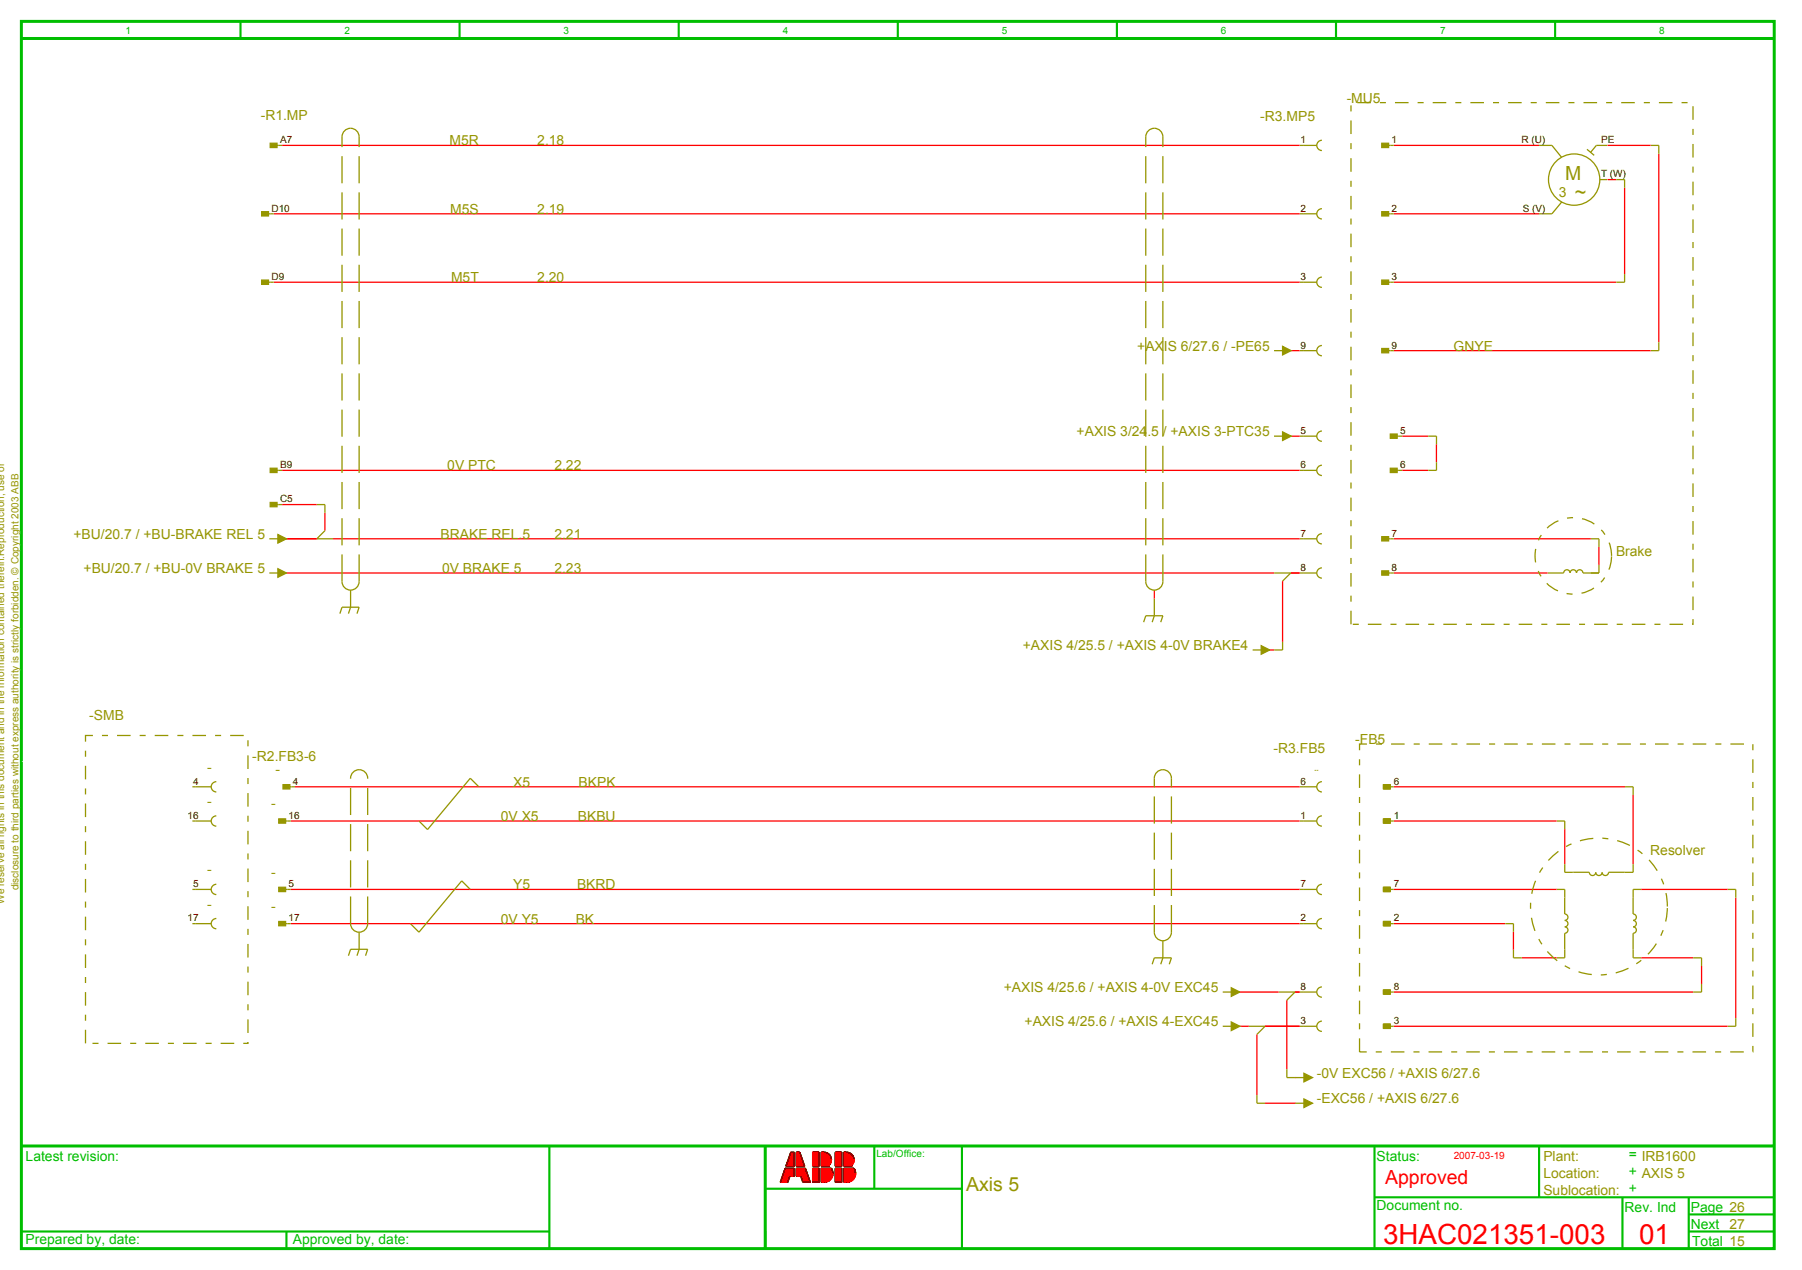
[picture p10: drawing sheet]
<svg xmlns="http://www.w3.org/2000/svg" width="421mm" height="297mm" viewBox="0 0 421 297" stroke-linecap="round" stroke-linejoin="round" font-family="sans-serif">
<path d="M5 5h410v287h-410zM5 9h410M5 268h410M179 268v24" fill="none" stroke="#00be00" stroke-width=".7" stroke-linecap="butt"/>
<g fill="none" stroke="#00be00" stroke-width=".5">
<path d="M56.2 5v4M107.5 5v4M158.7 5v4M210 5v4M261.2 5v4M312.5 5v4M363.7 5v4M128.5 268v24M179 278h46M204.5 268v10M225 268v24M321.5 268v24"/>
<path d="M360 268v12M365 268h50M5 288h123.5M67 288v4M179 288v4M321.5 280h93.5M379.5 280v12M395 288h20M395 280v12M395 284h20"/>
</g>
<g fill="none" stroke="#f00" stroke-width=".3">
<path d="M66 34h238M326 34h34M376 34h10.1M388 35.9v44.2M64 50h240M326 50h34M376 42h2.1M380 43.9v20.2M64 66h240M326 66h52.1M301.9 82h2.1M326 82h60.1"/>
<path d="M66 110h238M66 118h8.1M76 119.9v4.2M301.9 102h2.1M328 110h6.1M328 102h6.1M336 103.9v4.2M66.9 134h231.2M66.9 126h7.2M77.9 126h226.1M270 138v2M300 135.9v14.2"/>
<path d="M301.9 134h2.1M326 134h36M326 126h46.1M374 127.9v4.2M296.9 152h1.2M68 192h236M69 184h235M326 192h38.1M326 184h54.1M366 193.9v8.2M382 185.9v16.2M68 216h236"/>
<path d="M68 208h236M326 216h26.1M326 208h38.1M354 217.9v4.2M366 209.9v.1M367.9 204h.1M380 204h.1M382 209.9v.1M383.9 208h20.2M406 209.9v28.2M289.9 232h9.2M301 233.9v16.2"/>
<path d="M302.9 232h1.1M326 232h70.1M355.9 224h8.2M366 222v.1M382 222v.1M383.9 224h12.2M398 225.9v4.2M289.9 240h2.2M294 241.9v14.2M295.9 240h8.1M295.9 258h7.2M302.9 252h.2"/>
<path d="M326 240h78.1M183.6 273.2h.1M183.7 273.2l-.1 .1M183.8 273.2l-.2 .2M183.9 273.2l-.4 .4M184 273.2l-.5 .5M184.1 273.2l-.7 .7M184.1 273.2l-.7 .8M184.2 273.2l-.9 .9M184.3 276.5h-.1M184.3 273.2l-1 1M184.3 276.3l-.1 .2"/>
<path d="M184.4 276.2l-.3 .3M184.4 273.2l-1.2 1.2M184.4 276l-.5 .5M184.5 275.9l-.6 .6M184.5 273.2l-1.3 1.3M184.5 275.8l-.7 .7M184.5 275.7l-.8 .8M184.6 273.2l-1.5 1.4M184.6 275.6l-.9 .9M184.6 275.5l-1 1M184.6 273.2l-1.5 1.5M184.7 275.3l-1.2 1.2"/>
<path d="M184.7 273.2l-1.6 1.6M184.7 275.2l-1.3 1.3M184.8 273.2l-1.8 1.7M184.9 273.2l-1.9 2M185 273.2l-2.1 2.1M185 269.4l-.1 .1M185.1 273.2l-2.2 2.2M185.1 269.4l-.2 .2M185.1 273.2l-2.3 2.3M185.2 269.4l-.3 .3M185.2 273.2l-2.4 2.4M185.3 273.2l-2.5 2.5"/>
<path d="M185.3 269.4l-.5 .5M185.4 269.4l-.7 .6M185.4 273.2l-2.7 2.7M185.4 269.4l-.7 .8M185.5 273.2l-2.8 2.8M185.5 269.4l-.8 .9M185.6 273.2l-3 2.9M185.6 269.4l-1 1M185.6 273.2l-3 3M185.7 269.4l-1.1 1.1M185.7 273.2l-3.2 3.2M185.8 273.2l-3.3 3.3 3.3-3.3"/>
<path d="M185.8 273.4l-3.1 3.1M185.8 273.5l-3.1 3M185.8 272.7h-.1M185.8 273.5l-3 3M185.8 272.5l-.2 .2M185.8 272.5l-.3 .2M185.8 273.6l-2.9 2.9M185.8 272.4l-.3 .3M185.8 273.7l-2.8 2.8M185.8 272.3l-.5 .4M185.8 272.2l-.5 .5M185.8 272.1l-.6 .6"/>
<path d="M185.8 272l-.7 .7M185.8 272l-.8 .7M185.8 273.9l-2.6 2.6M185.8 271.9l-.8 .8M185.8 271.8l-1 .9M185.8 271.7l-1 1M185.8 274l-2.5 2.5M185.8 271.6l-1.1 1.1M185.8 271.5l-1.2 1.2M185.8 274.1l-1 1M185.8 271.5l-1.3 1.2M185.8 274.2l-.9 .9"/>
<path d="M185.8 271.4l-1.3 1.3M185.8 271.3l-1.5 1.4M185.8 271.2l-1.5 1.5M185.8 274.4l-.7 .7M185.8 274.4l-.6 .7M185.8 274.5l-.6 .6M185.8 270.7l-2 2M185.8 270.8l-2 1.9M185.8 270.6l-1.9 1.9M185.8 274.6l-.5 .5M185.8 270.6l-1.9 1.8M185.8 274.7l-.4 .4"/>
<path d="M185.8 270.5l-1.9 1.8M185.8 270.9l-1.8 1.8M185.8 270.4l-1.8 1.8M185.8 270.3l-1.8 1.8M185.8 271l-1.7 1.7M185.8 270.2l-1.7 1.7M185.8 270.1l-1.7 1.7M185.8 270.1l-1.6 1.6M185.8 271.1l-1.6 1.6M185.8 270l-1.6 1.6M185.8 269.9l-1.5 1.6M185.8 269.8l-1.5 1.5"/>
<path d="M185.8 269.7l-1.4 1.4M185.8 269.6l-1.4 1.4M185.8 269.6l-1.4 1.3M185.8 269.5l-1.3 1.3M185.8 269.4l-1.3 1.3M185.8 274.8l-.3 .3M185.8 274.9l-.2 .2M185.8 272.6l-.1 .1M185.8 275l-.1 .1M185.8 275.1h.1M186.3 272.6l1.4-1.4-1.4 1.4M186.3 271.2l1.1-1-1.1 1.2"/>
<path d="M186.3 270.5l.9-.9-.9 1M186.3 269.4h.1M186.3 273.2v.1M186.4 269.4l-.1 .1M186.4 273.2l-.1 .1M186.4 269.4l-.1 .2M186.5 273.2l-.2 .2M186.5 275.1l1.9-1.9-1.8 1.9M186.5 269.4l-.2 .3M186.5 273.2l-.2 .3M186.6 269.4l-.3 .3M186.6 273.2l-.3 .3"/>
<path d="M186.7 273.2l-.4 .4M186.7 269.4l-.4 .5M186.8 273.2l-.5 .5M186.8 269.4l-.5 .5M186.9 269.4l-.6 .6M186.9 273.2l-.6 .6M186.9 269.4l-.6 .7M187 273.2l-.7 .7M187 269.4l-.7 .7M187 273.2l-.7 .8M187.1 269.4l-.8 .8M187.1 269.5l-.8 .9"/>
<path d="M187.1 273.2l-.8 .8M187.1 275.1l1.5-1.5-1.4 1.5M187.1 269.6l-.8 .8M187.2 273.2l-.9 .9M187.2 269.7l-.9 .9M187.2 269.8l-.9 .9M187.2 269.8l-.9 1.1M187.3 269.9l-1 1M187.3 270l-1 1M187.3 270l-1 1.1M187.3 273.2l-1 1M187.3 270.1l-1 1"/>
<path d="M187.4 273.2l-1.1 1.1M187.4 270.3l-1.1 1.1M187.4 270.3l-1.1 1.2M187.4 270.4l-1.1 1.2M187.4 272.7l.6-.6-.5 .6M187.5 270.4l-1.2 1.2M187.5 273.2l-1.2 1.2M187.5 270.5l-1.2 1.2M187.5 270.6l-1.2 1.2M187.5 270.7l-1.2 1.2M187.5 273.2l-1.2 1.3M187.5 270.7l-1.2 1.3"/>
<path d="M187.6 270.8l-1.3 1.3M187.6 270.9l-1.3 1.3M187.6 273.2l-1.3 1.3M187.6 275.9l1.3-1.3-1.3 1.4M187.6 270.9l-1.3 1.4M187.7 271l-1.4 1.4M187.7 271.1l-1.4 1.4M187.7 273.2l-1.4 1.4M187.7 271.2l-1.4 1.5M187.7 271.3l-1.4 1.4M187.8 271.4l-1.3 1.3M187.8 276.5l1.3-1.3-1.3 1.3"/>
<path d="M187.8 273.2l-1.5 1.5M187.8 271.5l-1.2 1.2M187.8 271.5l-1.1 1.2M187.9 271.6l-1.2 1.1M187.9 271.7l-1.1 1M187.9 273.2l-1.6 1.6M187.9 271.8l-.9 .9M187.9 271.9l-.8 .8M188 273.2l-1.7 1.7M188 271.9l-.8 .8M188 272l-.8 .7M188 272l-.7 .7"/>
<path d="M188 273.2l-1.7 1.8M188.1 272.2l-.5 .5M188.1 272.3l-.4 .4M188.1 273.2l-1.8 1.8M188.2 272.4l-.3 .3M188.2 272.7h.1M188.2 272.5l-.3 .2M188.2 273.2l-1.9 1.9M188.2 272.5l-.2 .2M188.2 272.6l-.1 .1M188.3 273.2l-1.9 1.9M188.4 273.3l-1.8 1.8"/>
<path d="M188.5 273.3l-1.8 1.8M188.5 273.4l-1.7 1.7M188.5 273.5l-1.5 1.6M188.6 273.6l-1.5 1.5M188.6 273.7l-1.3 1.4M188.6 273.8l-1.3 1.4 1.4-1.3M188.7 274l-1.3 1.3M188.7 274.1l-1.3 1.3M188.8 274.2l-1.3 1.3M188.8 274.3l-1.3 1.3M188.8 274.4l-1.3 1.3 1.3-1.3M188.9 274.5l-1.3 1.3"/>
<path d="M188.9 274.5l-1.3 1.4M189 274.7l-1.4 1.4M189 274.8l-1.3 1.3M189 274.8l-1.3 1.4M189 274.9l-1.3 1.4M189.1 275l-1.4 1.3M189.1 275.1l-1.3 1.3M189.1 276.5l.4-.3-.3 .3M189.1 275.3l-1.2 1.2M189.2 275.4l-1.2 1.1M189.2 275.4l-1.1 1.1M189.2 275.5l-1 1"/>
<path d="M189.2 275.5l-.9 1M189.3 275.6l-1 .9M189.3 275.7l-.8 .8M189.3 275.8l-.7 .7M189.3 275.8l-.6 .7M189.4 275.9l-.6 .6M189.4 276.1l-.4 .4M189.5 276.3l-.3 .2M189.5 276.3l-.2 .2M189.5 276.4v.1M189.6 276.5h-.1M190.1 273.2h.1"/>
<path d="M190.2 269.4l-.1 .1M190.2 273.2l-.1 .1M190.3 269.4l-.2 .2M190.3 273.2l-.2 .2M190.4 273.2l-.3 .3M190.4 269.4l-.3 .3M190.5 269.4l-.4 .4M190.5 273.2l-.4 .4M190.6 273.2l-.5 .5M190.7 269.4l-.6 .6M190.7 269.4l-.6 .7M190.8 273.2l-.7 .7"/>
<path d="M190.8 269.4l-.7 .7M190.9 273.2l-.8 .7M190.9 269.4l-.8 .8M190.9 273.2l-.8 .8M191 269.4l-.9 .9M191 273.2l-.9 .9M191.1 273.2l-1 1M191.2 269.4l-1.1 1.1M191.2 269.4l-1.1 1.2M191.3 273.2l-1.2 1.2M191.3 269.4l-1.2 1.2M191.4 273.2l-1.3 1.2"/>
<path d="M191.4 269.4l-1.3 1.3M191.4 273.2l-1.3 1.3M191.5 269.4l-1.4 1.4M191.5 273.2l-1.4 1.4M191.6 273.2l-1.5 1.5M191.6 269.4l-1.5 1.5M191.6 269.4l-1.5 1.6M191.6 269.5l-1.5 1.5M191.6 269.6l-1.5 1.5M191.6 269.7l-1.5 1.5M191.6 269.7l-1.5 1.6M191.6 269.8l-1.5 1.6"/>
<path d="M191.6 269.9l-1.5 1.6M191.6 270l-1.5 1.5M191.6 270.1l-1.5 1.5M191.6 270.2l-1.5 1.5M191.6 270.2l-1.5 1.6M191.6 270.3l-1.5 1.6M191.6 270.4l-1.5 1.6M191.6 270.5l-1.5 1.5M191.6 270.6l-1.5 1.5M191.6 270.6l-1.5 1.6M191.6 270.7l-1.5 1.6M191.6 270.8l-1.5 1.6"/>
<path d="M191.6 270.9l-1.5 1.6M191.6 271l-1.5 1.5M191.6 271.1l-1.5 1.5M191.6 271.1l-1.5 1.6M191.6 271.2l-1.5 1.5M191.6 271.3l-1.4 1.4M191.6 271.4l-1.3 1.3M191.6 271.5l-1.2 1.2M191.6 271.6l-1.1 1.1M191.6 271.6l-1 1.1M191.6 271.7l-1 1M191.6 271.8l-.9 .9"/>
<path d="M191.6 271.9l-.8 .8M191.6 272l-.7 .7M191.6 272.1l-.6 .6M191.6 272.1l-.5 .6M191.6 272.2l-.5 .5M191.6 272.3l-.4 .4M191.6 272.4l-.3 .3M191.6 272.5l-.2 .2M191.6 272.6l-.1 .1M191.6 272.7h.1M191.6 273.3l-1.5 1.6M191.6 273.4l-1.5 1.5"/>
<path d="M191.6 273.5l-1.5 1.5M191.6 273.5l-1.5 1.6M191.6 273.6l-1.5 1.6M191.6 273.7l-1.5 1.6M191.6 273.8l-1.5 1.6M191.6 273.9l-1.5 1.5M191.6 274l-1.5 1.5M191.6 274l-1.5 1.6M191.6 274.2l-1.5 1.6M191.6 274.4l-1.5 1.5M191.6 274.1l-1.5 1.5M191.6 274.3l-1.5 1.6"/>
<path d="M191.6 274.5l-1.5 1.5M191.6 274.5l-1.5 1.6M191.6 274.6l-1.5 1.5M191.6 274.7l-1.5 1.6M191.6 274.8l-1.5 1.6M191.6 274.9l-1.5 1.5M191.6 275l-1.5 1.5M191.6 275l-1.4 1.5M191.6 275.1l-1.4 1.4M191.6 275.2l-1.3 1.3M191.6 275.3l-1.1 1.2M191.6 275.4l-1.1 1.1"/>
<path d="M191.6 275.5l-1 1M191.6 275.5l-.9 1M191.6 275.6l-.9 .9M191.6 275.7l-.8 .8M191.6 275.8l-.7 .7M191.6 275.9l-.6 .6M191.6 276l-.5 .5M191.6 276l-.4 .5M191.6 276.1l-.4 .4M191.6 276.2l-.3 .3M191.6 276.2l-.2 .3M191.6 276.3l-.2 .2"/>
<path d="M191.6 276.4l-.1 .1M191.6 276.4v.1M192.1 270.5l1.1-1-1.1 1.1M192.1 271.1l1.5-1.5-1.5 1.6M192.1 271.4l1.7-1.7-1.7 1.7M192.1 272.2l2.1-2.1-2.1 2.3M192.1 272.5l2.2-2.2-2.2 2.3M192.1 273.2h.1M192.2 269.4l-.1 .1M192.3 273.2l-.2 .2M192.3 269.4l-.2 .2M192.4 269.4l-.3 .3"/>
<path d="M192.4 273.2l-.3 .3M192.5 273.2l-.4 .4M192.6 273.2l-.5 .4M192.6 269.4l-.5 .5M192.7 269.4l-.6 .6M192.7 273.2l-.6 .6M192.8 273.2l-.7 .6M192.8 269.4l-.7 .7M192.8 273.2l-.7 .7M192.9 269.4l-.8 .8M192.9 273.2l-.8 .8M193 273.2l-.9 .9"/>
<path d="M193.1 269.4l-1 1M193.1 269.5l-1 1M193.2 273.2l-1.1 1.1M193.3 273.2l-1.2 1.1M193.3 269.5l-1.2 1.2M193.3 273.2l-1.2 1.2M193.4 273.2l-1.3 1.3M193.4 269.5l-1.3 1.4M193.5 273.2l-1.4 1.4M193.5 269.6l-1.4 1.3M193.5 269.6l-1.4 1.4M193.7 269.7l-1.6 1.5"/>
<path d="M193.7 273.2l-1.6 1.6M193.8 273.2l-1.7 1.6M193.8 273.2l-1.7 1.7M193.8 269.8l-1.7 1.7M193.9 269.8l-1.8 1.8M193.9 272.6l-.2 .1M193.9 273.2l-1.8 1.8M193.9 269.8l-1.8 1.9M193.9 272.6l-.1 .1M194 269.9l-1.9 1.8M194 273.2l-1.9 1.8M194 272.6l-.1 .1"/>
<path d="M194 269.9l-1.9 2M194 272.7h.1M194 273.2l-1.9 1.9M194.1 272.7h-.1M194.1 270l-2 1.9M194.1 272.7h.1M194.1 270l-2 2M194.1 270.1l-2 2M194.2 270.1l-2.1 2M194.2 273.2l-2.1 2.1M194.3 273.2l-2.2 2.1M194.3 270.3l-2.2 2.1"/>
<path d="M194.3 273.2l-2.2 2.2M194.4 270.4l-2.3 2.2M194.4 272l-.8 .7M194.4 270.5l-2.3 2.2M194.4 275.7l-.3 .3M194.4 273.2l-2.3 2.3M194.4 270.5l-2.2 2.2M194.4 271.8l-.9 .9M194.4 270.6l-2.1 2.1M194.5 271.7l-1 1M194.5 270.7l-2.1 2M194.5 273.2l-2.4 2.3"/>
<path d="M194.5 270.7l-2 2M194.5 271.6l-1.1 1.1M194.5 270.8l-2 1.9M194.5 270.8l-1.9 1.9M194.5 271.5l-1.2 1.2M194.5 270.9l-1.8 1.8M194.5 271.4l-1.3 1.3M194.5 271l-1.7 1.7M194.5 271.1l-1.6 1.6M194.5 271.3l-1.4 1.4M194.5 273.2l-2.4 2.4M194.5 271.1l-1.5 1.6"/>
<path d="M194.5 271.2l-1.5 1.5M194.6 273.2l-2.5 2.6M194.6 275.5l-.7 .7M194.6 273.3l-2.5 2.5M194.6 273.4l-2.5 2.5M194.7 273.4l-2.6 2.6M194.7 275.3l-1 1M194.7 273.5l-2.6 2.5M194.7 273.5l-2.6 2.6M194.7 275.2l-1.1 1.1M194.7 273.6l-2.6 2.7M194.8 273.7l-2.7 2.6"/>
<path d="M194.8 273.7l-2.7 2.7M194.8 275l-1.4 1.4M194.8 273.8l-2.7 2.7M194.8 274.9l-1.5 1.5M194.8 273.9l-2.6 2.6M194.8 273.9l-2.5 2.6M194.8 274.8l-1.6 1.7M194.9 274.7l-1.8 1.8M194.9 274.1l-2.5 2.4M194.9 274.1l-2.4 2.4M194.9 274.6l-1.9 1.9M194.9 274.2l-2.3 2.3"/>
<path d="M194.9 274.5l-2 2M194.9 274.3l-2.3 2.2M194.9 274.3l-2.2 2.2M194.9 274.4l-2.1 2.1M195.5 273.2h-.1M195.5 269.4l-.1 .1M195.5 273.2l-.1 .1M195.6 269.4l-.2 .2M195.7 273.2l-.3 .2M195.7 269.4l-.3 .3M195.7 273.2l-.3 .3M195.8 269.4l-.4 .4"/>
<path d="M195.8 273.2l-.4 .4M195.9 273.2l-.5 .5M195.9 269.4l-.5 .5M196 273.2l-.6 .6M196.1 269.4l-.7 .6M196.1 269.4l-.7 .7M196.2 273.2l-.8 .7M196.2 269.4l-.8 .8M196.2 273.2l-.8 .8M196.3 269.4l-.9 .9M196.3 273.2l-.9 .9M196.4 273.2l-1 .9"/>
<path d="M196.4 269.4l-1 1M196.4 273.2l-1 1M196.5 273.2l-1.1 1.1M196.5 269.4l-1.1 1.1M196.6 269.4l-1.2 1.2M196.7 273.2l-1.3 1.2M196.7 269.4l-1.3 1.3M196.7 273.2l-1.3 1.3M196.8 269.4l-1.4 1.4M196.8 273.2l-1.4 1.4M196.9 273.2l-1.5 1.4M196.9 273.2l-1.5 1.5"/>
<path d="M197 269.4l-1.6 1.6M197 269.5l-1.6 1.5M197 269.6l-1.6 1.5M197 269.6l-1.6 1.6M197 269.7l-1.6 1.5M197 269.8l-1.6 1.5M197 269.9l-1.6 1.6M197 270l-1.6 1.5M197 270.1l-1.6 1.5M197 270.1l-1.6 1.6M197 270.2l-1.6 1.5M197 270.3l-1.6 1.5"/>
<path d="M197 270.4l-1.6 1.6M197 270.5l-1.6 1.5M197 270.6l-1.6 1.5M197 270.6l-1.6 1.6M197 270.7l-1.6 1.5M197 270.8l-1.6 1.5M197 270.8l-1.6 1.7M197 271l-1.6 1.5M197 271.1l-1.6 1.5M197 271.1l-1.6 1.6M197 271.2l-1.6 1.5M197 271.3l-1.5 1.4"/>
<path d="M197 271.3l-1.4 1.4M197 271.5l-1.3 1.2M197 271.6l-1.2 1.1M197 271.6l-1.1 1.1M197 271.7l-1.1 1M197 271.8l-1 .9M197 271.8l-.9 .9M197 272l-.8 .7M197 272l-.7 .7M197 272.1l-.6 .6M197 272.2l-.6 .5M197 272.3l-.5 .4"/>
<path d="M197 272.3l-.4 .4M197 272.5l-.3 .2M197 272.7h-.1M197 273.3l-1.6 1.5M197 273.3l-1.6 1.6M197 273.5l-1.6 1.5M197 273.5l-1.6 1.6M197 273.6l-1.6 1.5M197 273.7l-1.6 1.5M197 273.7l-1.6 1.7M197 273.9l-1.6 1.5M197 274l-1.6 1.5"/>
<path d="M197 274l-1.6 1.6M197 274.1l-1.6 1.5M197 274.2l-1.6 1.5M197 274.2l-1.6 1.6M197 274.4l-1.6 1.5M197 274.5l-1.6 1.5M197 274.5l-1.6 1.6M197 274.6l-1.6 1.5M197 274.7l-1.6 1.5M197 274.7l-1.6 1.6M197 274.9l-1.6 1.5M197 274.9l-1.6 1.6"/>
<path d="M197 275l-1.5 1.5M197 275.1l-1.5 1.4M197 275.2l-1.4 1.3M197 275.2l-1.3 1.3M197 275.4l-1.2 1.1M197 275.4l-1.1 1.1M197 275.5l-1 1M197 275.6l-1 .9M197 275.7l-.9 .8M197 275.7l-.8 .8M197 275.9l-.7 .6M197 275.9l-.6 .6"/>
<path d="M197 276l-.5 .5M197 276.1l-.5 .4M197 276.2l-.4 .3M197 276.2l-.3 .3M197 272.5l-.2 .2M197 276.4l-.2 .1M197 272.6l-.2 .1M197 276.4l-.1 .1M197.4 272.2l2.1-2.1-2.1 2.2M197.4 275.7l2.5-2.5-2.5 2.6M197.4 276l2.6-2.6-2.6 2.6M197.4 273.2h.1"/>
<path d="M197.5 269.4l-.1 .1M197.5 273.2l-.1 .1M197.6 273.2l-.2 .1M197.6 269.4l-.2 .2M197.6 273.2l-.2 .2M197.7 269.4l-.3 .3M197.7 273.2l-.3 .3M197.8 269.4l-.4 .3M197.8 273.2l-.4 .4M197.8 269.4l-.4 .4M197.9 273.2l-.5 .4M197.9 273.2l-.5 .5"/>
<path d="M198 269.4l-.6 .5M198 269.4l-.6 .6M198.1 273.2l-.7 .6M198.1 269.4l-.7 .7M198.1 273.2l-.7 .7M198.2 269.4l-.8 .8M198.2 273.2l-.8 .8M198.3 273.2l-.9 .8M198.3 269.4l-.9 .9M198.4 273.2l-1 .9M198.4 273.2l-1 1M198.4 269.4l-1 1"/>
<path d="M198.5 269.5l-1.1 1M198.5 269.5l-1.1 1.1M198.6 273.2l-1.2 1.1M198.6 269.5l-1.2 1.2M198.6 273.2l-1.2 1.2M198.7 269.5l-1.3 1.3M198.7 273.2l-1.3 1.3M198.8 273.2l-1.4 1.3M198.8 269.6l-1.4 1.3M198.8 273.2l-1.4 1.4M198.8 269.6l-1.4 1.4M198.9 269.6l-1.5 1.5"/>
<path d="M198.9 273.2l-1.5 1.5M199 269.7l-1.6 1.5M199 269.7l-1.6 1.6M199.1 273.2l-1.7 1.6M199.1 269.7l-1.7 1.7M199.1 273.2l-1.7 1.7M199.2 269.8l-1.8 1.7M199.2 269.8l-1.8 1.8M199.2 272.6l-.2 .1M199.2 273.2l-1.8 1.8M199.2 272.6l-.1 .1M199.3 272.7h.1"/>
<path d="M199.3 269.9l-1.9 1.8M199.3 273.2l-1.9 1.8M199.3 272.6l-.1 .1M199.3 269.9l-1.9 1.9M199.3 269.9l-1.9 2M199.3 273.2l-1.9 1.9M199.4 272.7h.1M199.4 270l-2 2M199.4 273.2l-2 2M199.4 272.3l-.2 .2M199.4 270.1l-2 2M199.5 270.1l-2.1 2"/>
<path d="M199.6 273.2l-2.2 2.1M199.6 270.2l-2.2 2.2M199.6 272.1l-.6 .6M199.6 270.3l-2.2 2.2M199.6 273.2l-2.2 2.2M199.6 270.4l-2.2 2.2M199.7 270.4l-2.3 2.2M199.7 271.9l-.8 .8M199.7 270.4l-2.3 2.3M199.7 273.2l-2.3 2.3M199.7 270.5l-2.2 2.2M199.7 270.5l-2.1 2.2"/>
<path d="M199.7 271.8l-.9 .9M199.8 275.7l-.4 .4M199.8 273.2l-2.4 2.3M199.8 270.6l-2.1 2.1M199.8 271.7l-1 1M199.8 270.7l-2 2M199.8 270.8l-2 1.9M199.8 271.6l-1.1 1.1M199.8 270.8l-1.9 1.9M199.8 271.5l-1.2 1.2M199.8 270.9l-1.8 1.8M199.8 270.9l-1.7 1.8"/>
<path d="M199.8 273.2l-2.4 2.4M199.8 271.4l-1.3 1.3M199.8 271.1l-1.6 1.6M199.8 271.3l-1.4 1.4M199.8 271.1l-1.5 1.6M199.9 271.2l-1.6 1.5M199.9 275.5l-.7 .7M200 273.4l-2.6 2.5M200 275.3l-1 1M200 273.5l-2.6 2.6M200 273.6l-2.6 2.6M200.1 273.6l-2.7 2.7"/>
<path d="M200.1 275.1l-1.3 1.3M200.1 273.7l-2.7 2.7M200.1 273.8l-2.7 2.7M200.1 275l-1.4 1.4M200.1 273.8l-2.6 2.7M200.1 273.9l-2.6 2.6M200.1 274.9l-1.5 1.5M200.2 273.9l-2.6 2.6M200.2 274.8l-1.7 1.7M200.2 274l-2.5 2.5M200.2 274.7l-1.8 1.8M200.2 274.1l-2.4 2.4"/>
<path d="M200.2 274.6l-1.9 1.9M200.2 274.2l-2.3 2.3M200.2 274.3l-2.2 2.2M200.2 274.5l-2 2M200.2 274.4l-2.1 2.1"/>
</g>
<g fill="none" stroke="#000" stroke-width=".3">
<path d="M183.6 273.2h2.2v1.9h-1l-.5 1.4h-1.8zM185 269.5h.8v3.2h-2zM186.3 273.2h2.1l1.1 3.3h-1.7l-.5-1.4h-1zM186.3 269.5h.8l1.1 3.2h-1.9zM190.1 273.2h1.5v3.3h-1.5zM190.1 269.5h1.5v3.2h-1.5zM193.8 272.6l.2 .1h-1.9v-3.2a1.83 1.83 0 0 1 2.1 .8 1.83 1.83 0 0 1-.4 2.3M194.5 273.2h-2.4v3.3a2.19 2.19 0 0 0 2.3-.8 2.19 2.19 0 0 0 .1-2.5M195.4 273.2h1.5v3.3h-1.5zM195.4 269.5h1.5v3.2h-1.5zM197.4 270.2h.6M197.4 269.5a1.83 1.83 0 0 1 2.1 .8 1.83 1.83 0 0 1-.4 2.3l.2 .1h-1.9z"/>
<path d="M199.8 273.2h-2.4v3.3a2.19 2.19 0 0 0 2.3-.8 2.19 2.19 0 0 0 .1-2.5"/>
</g>
<g fill="none" stroke="#969600" stroke-width=".3">
<path d="M64.8 34h1.2M304 34h4M309.2 32.8a1.2 1.2 0 0 0-1.2 1.2 1.2 1.2 0 0 0 1.2 1.2M324.8 34h1.2M360 34h3l2.2 2.8M371.2 34.9l1.7 1.4M375.9 34h-2.5l-1.3 1.6M386.1 34h1.9v1.9M62.8 50h1.2M304 50h4M309.2 48.8a1.2 1.2 0 0 0-1.2 1.2 1.2 1.2 0 0 0 1.2 1.2M324.8 50h1.2"/>
<path d="M365.3 47.2l-2.3 2.8h-3M374.2 42h1.7M378.1 42h1.9v1.9M62.8 66h1.2M304 66h4M309.2 64.8a1.2 1.2 0 0 0-1.2 1.2 1.2 1.2 0 0 0 1.2 1.2M324.8 66h1.2M380 64.1v1.9h-1.9M298 82h3M304 82h4M309.2 80.8a1.2 1.2 0 0 0-1.2 1.2 1.2 1.2 0 0 0 1.2 1.2M324.8 82h1.2"/>
<path d="M388 80.1v1.9h-1.9M64.8 110h1.2M64.8 118h1.2M74.1 118h1.9v1.9M298 102h3M304 110h4M304 102h4M309.2 100.8a1.2 1.2 0 0 0-1.2 1.2 1.2 1.2 0 0 0 1.2 1.2M309.2 108.8a1.2 1.2 0 0 0-1.2 1.2 1.2 1.2 0 0 0 1.2 1.2M326.8 110h1.2M326.8 102h1.2M334.1 102h1.9v1.9"/>
<path d="M336 108.1v1.9h-1.9M63 126h3M63 134h3M76 124.1l-1.9 1.9h3.8M82 138v4l-.5 1.5M298.1 134h3.8l-1.9 1.9M304 126h4M304 134h4M309.2 124.8a1.2 1.2 0 0 0-1.2 1.2 1.2 1.2 0 0 0 1.2 1.2M309.2 132.8a1.2 1.2 0 0 0-1.2 1.2 1.2 1.2 0 0 0 1.2 1.2M324.8 126h1.2M324.8 134h1.2"/>
<path d="M362 134h3.7M365.7 134a.75 .75 0 0 1 .8-.8 .75 .75 0 0 1 .7 .8 .75 .75 0 0 1 .8-.8 .75 .75 0 0 1 .7 .8 .75 .75 0 0 1 .8-.8 .75 .75 0 0 1 .7 .8M372.1 126h1.9v1.9M374 132.1v1.9h-3.8M79.5 143.5l.5-1.5h4l-.5 1.5M267.5 145.5l.5-1.5h4l-.5 1.5M270 140v4l-.5 1.5M293 152h3M300 150.1v1.9h-1.9M45 184h4.4M45 192h4.4M50.6 182.8a1.2 1.2 0 0 0-1.2 1.2 1.2 1.2 0 0 0 1.2 1.2"/>
<path d="M50.6 190.8a1.2 1.2 0 0 0-1.2 1.2 1.2 1.2 0 0 0 1.2 1.2M66.8 192h1.2M67.8 184h1.2M112 184l-2-2-10 12-2-2M304 184h4M304 192h4M309.2 182.8a1.2 1.2 0 0 0-1.2 1.2 1.2 1.2 0 0 0 1.2 1.2M309.2 190.8a1.2 1.2 0 0 0-1.2 1.2 1.2 1.2 0 0 0 1.2 1.2M323.6 183.5h1.6v1h-1.6zM323.6 191.5h1.6v1h-1.6zM325.2 184h.8M325.2 192h.8"/>
<path d="M364.1 192h1.9v1.9M380.1 184h1.9v1.9M45 208h4.4M45 216h4.4M50.6 206.8a1.2 1.2 0 0 0-1.2 1.2 1.2 1.2 0 0 0 1.2 1.2M50.6 214.8a1.2 1.2 0 0 0-1.2 1.2 1.2 1.2 0 0 0 1.2 1.2M66.8 208h1.2M66.8 216h1.2M84 218v4l-.5 1.5M110 208l-2-2-10 12-2-2M304 208h4M304 216h4"/>
<path d="M309.2 206.8a1.2 1.2 0 0 0-1.2 1.2 1.2 1.2 0 0 0 1.2 1.2M309.2 214.8a1.2 1.2 0 0 0-1.2 1.2 1.2 1.2 0 0 0 1.2 1.2M323.6 207.5h1.6v1h-1.6zM323.6 215.5h1.6v1h-1.6zM325.2 208h.8M325.2 216h.8M352.1 216h1.9v1.9M364.1 208h1.9v1.9M366 210v3.8a.75 .75 0 0 1 .7 .7 .75 .75 0 0 1-.7 .8 .75 .75 0 0 1 .7 .7 .75 .75 0 0 1-.7 .8 .75 .75 0 0 1 .7 .7 .75 .75 0 0 1-.7 .8v3.7M366 202.1v1.9h1.9M368 204h3.8M371.8 204a.75 .75 0 0 0 .7 .8 .75 .75 0 0 0 .7-.8 .75 .75 0 0 0 .8 .8 .75 .75 0 0 0 .7-.8 .75 .75 0 0 0 .8 .8 .75 .75 0 0 0 .7-.8"/>
<path d="M376.2 204h3.8M382 210v3.8M382 218.3v3.7M382 213.8a.75 .75 0 0 1 .7 .7 .75 .75 0 0 1-.7 .8 .75 .75 0 0 1 .7 .7 .75 .75 0 0 1-.7 .8 .75 .75 0 0 1 .7 .7 .75 .75 0 0 1-.7 .8M382 202.1v1.9h-1.9M383.9 208h-1.9v1.9M404.1 208h1.9v1.9M81.5 223.5l.5-1.5h4l-.5 1.5M269.5 225.5l.5-1.5h4l-.5 1.5M272 220v4l-.5 1.5M286 232h3M299.1 232h3.8l-1.9 1.9"/>
<path d="M304 232h4M309.2 230.8a1.2 1.2 0 0 0-1.2 1.2 1.2 1.2 0 0 0 1.2 1.2M309.2 238.8a1.2 1.2 0 0 0-1.2 1.2 1.2 1.2 0 0 0 1.2 1.2M323.6 231.5h1.6v1h-1.6zM323.6 239.5h1.6v1h-1.6zM325.2 232h.8M354 222.1v1.9h1.9M366 222.1v1.9h-1.9M382 222.1v1.9h1.9M396.1 224h1.9v1.9M398 230.1v1.9h-1.9M406 238.1v1.9h-1.9"/>
<path d="M286 240h3M292.1 240h3.8l-1.9 1.9M294 256.1v1.9h1.9M301 250.1v1.9h1.9M303 252h3M303 258h3M304 240h4M325.2 240h.8"/>
<circle cx="368.2" cy="42" r="6"/>
</g>
<g fill="#969600" stroke="#969600" stroke-width=".3">
<path d="M61.2 49.5h1.6v1h-1.6z"/>
<path d="M61.2 65.5h1.6v1h-1.6z"/>
<path d="M63.2 33.5h1.6v1h-1.6z"/>
<path d="M63.2 109.5h1.6v1h-1.6z"/>
<path d="M63.2 117.5h1.6v1h-1.6z"/>
<path d="M323.2 33.5h1.6v1h-1.6z"/>
<path d="M323.2 49.5h1.6v1h-1.6z"/>
<path d="M323.2 65.5h1.6v1h-1.6z"/>
<path d="M323.2 81.5h1.6v1h-1.6z"/>
<path d="M323.2 125.5h1.6v1h-1.6z"/>
<path d="M323.2 133.5h1.6v1h-1.6z"/>
<path d="M323.6 183.5h1.6v1h-1.6z"/>
<path d="M323.6 191.5h1.6v1h-1.6z"/>
<path d="M323.6 207.5h1.6v1h-1.6z"/>
<path d="M323.6 215.5h1.6v1h-1.6z"/>
<path d="M323.6 231.5h1.6v1h-1.6z"/>
<path d="M323.6 239.5h1.6v1h-1.6z"/>
<path d="M325.2 101.5h1.6v1h-1.6z"/>
<path d="M325.2 109.5h1.6v1h-1.6z"/>
<path d="M65.2 191.5h1.6v1h-1.6z"/>
<path d="M65.2 207.5h1.6v1h-1.6z"/>
<path d="M65.2 215.5h1.6v1h-1.6z"/>
<path d="M66.2 183.5h1.6v1h-1.6z"/>
<path d="M300 81l2 1-2 1z"/>
<path d="M65 125l2 1-2 1z"/>
<path d="M65 133l2 1-2 1z"/>
<path d="M295 151l2 1-2 1z"/>
<path d="M288 239l2 1-2 1z"/>
<path d="M288 231l2 1-2 1z"/>
<path d="M305 251l2 1-2 1z"/>
<path d="M305 257l2 1-2 1z"/>
<path d="M300 101l2 1-2 1z"/>
</g>
<g fill="none" stroke="#969600" stroke-width=".3" stroke-dasharray="6.3 2.1" stroke-linecap="butt">
<path d="M82 30a2 2 0 0 0-2 2M84 32a2 2 0 0 0-2-2M270 30a2 2 0 0 0-2 2M272 32a2 2 0 0 0-2-2M80 136a2 2 0 0 0 2 2M80 136v-104M82 138a2 2 0 0 0 2-2M84 136v-104M268 136v-104M268 136a2 2 0 0 0 2 2M270 138a2 2 0 0 0 2-2M272 136v-104"/>
<path d="M84 180a2 2 0 0 0-2 2M86 182a2 2 0 0 0-2-2M272 180a2 2 0 0 0-2 2M274 182a2 2 0 0 0-2-2M82 216v-34M82 216a2 2 0 0 0 2 2M84 218a2 2 0 0 0 2-2M86 216v-34M270 218v-36M270 218a2 2 0 0 0 2 2M274 218v-36M272 220a2 2 0 0 0 2-2"/>
</g>
<g fill="none" stroke="#969600" stroke-width=".3" stroke-dasharray="3.2 2.1 1.4 2.1" stroke-linecap="butt">
<path d="M316 24h80v122h-80zM20 172h38v72h-38zM318 174h92v72h-92z"/>
<circle cx="368" cy="130" r="8.9"/>
<circle cx="374" cy="212" r="16"/>
</g>
<g font-size="6.5" fill="#f00">
<text x="323.5" y="291">3HAC021351-003</text>
<text x="383.4" y="291">01</text>
</g>
<text font-size="4.6" fill="#969600" x="368.4" y="46.5">~</text>
<g font-size="4.5" fill="#969600">
<text x="366.1" y="42">M</text>
<text x="226" y="278.5">Axis 5</text>
</g>
<text font-size="4.5" fill="#f00" x="324" y="277">Approved</text>
<g font-size="3.3" fill="#969600">
<text x="61" y="28">-R1.MP</text>
<text x="294.8" y="28.2">-R3.MP5</text>
<text x="315" y="24">-MU5</text>
<text x="105.1" y="34">M5R</text>
<text x="125.7" y="34">2.18</text>
<text x="364.6" y="46">3</text>
<text x="105.3" y="50">M5S</text>
<text x="125.7" y="50">2.19</text>
<text x="105.5" y="66">M5T</text>
<text x="125.7" y="66">2.20</text>
<text x="266" y="82">+AXIS 6/27.6 / -PE65</text>
<text x="340" y="82">GNYE</text>
<text x="251.8" y="102">+AXIS 3/24.5 / +AXIS 3-PTC35</text>
<text x="104.6" y="110">0V PTC</text>
<text x="129.7" y="110">2.22</text>
<text x="17.2" y="126">+BU/20.7 / +BU-BRAKE REL 5</text>
<text x="103" y="126">BRAKE REL.5</text>
<text x="129.7" y="126">2.21</text>
<text x="378" y="130">Brake</text>
<text x="19.5" y="134">+BU/20.7 / +BU-0V BRAKE 5</text>
<text x="103.4" y="134">0V BRAKE 5</text>
<text x="129.7" y="134">2.23</text>
<text x="239.2" y="152">+AXIS 4/25.5 / +AXIS 4-0V BRAKE4</text>
<text x="20.9" y="168.4">-SMB</text>
<text x="59" y="178">-R2.FB3-6</text>
<text x="297.9" y="176">-R3.FB5</text>
<text x="317" y="174">-FB5</text>
<text x="48.5" y="180.5">-</text>
<text x="64.5" y="181">-</text>
<text x="120" y="184">X5</text>
<text x="135.3" y="184">BKPK</text>
<text x="307.5" y="181">-</text>
<text x="48.5" y="188.5">-</text>
<text x="63.5" y="189">-</text>
<text x="117.1" y="192">0V X5</text>
<text x="135.2" y="192">BKBU</text>
<text x="386" y="200">Resolver</text>
<text x="48.5" y="204.5">-</text>
<text x="63.5" y="205">-</text>
<text x="120" y="208">Y5</text>
<text x="135" y="208">BKRD</text>
<text x="48.5" y="212.5">-</text>
<text x="63.5" y="213">-</text>
<text x="117.1" y="216">0V Y5</text>
<text x="134.7" y="216">BK</text>
<text x="234.8" y="232">+AXIS 4/25.6 / +AXIS 4-0V EXC45</text>
<text x="239.7" y="240">+AXIS 4/25.6 / +AXIS 4-EXC45</text>
<text x="308" y="252">-0V EXC56 / +AXIS 6/27.6</text>
<text x="308" y="258">-EXC56 / +AXIS 6/27.6</text>
<text x="361" y="275.5">Location:</text>
<text x="361" y="271.5">Plant:</text>
<text x="361" y="279.5">Sublocation: +</text>
<text x="404.5" y="287.5">27</text>
</g>
<g font-size="3.3" fill="#00be00">
<text x="6" y="271.5">Latest revision:</text>
<text x="322" y="271.5">Status:</text>
<text x="381" y="271">= IRB1600</text>
<text x="381" y="275">+ AXIS 5</text>
<text x="322" y="283">Document no.</text>
<text x="380" y="283.5">Rev. Ind</text>
<text x="395.5" y="283.5">Page 26</text>
<text x="395.5" y="287.5">Next</text>
<text x="6" y="291">Prepared by, date:</text>
<text x="68.5" y="291">Approved by, date:</text>
<text x="395.8" y="291.5">Total 15</text>
</g>
<g font-size="2.3" fill="#00be00">
<text x="29.3" y="8">1</text>
<text x="80.6" y="8">2</text>
<text x="131.8" y="8">3</text>
<text x="183.1" y="8">4</text>
<text x="234.3" y="8">5</text>
<text x="285.6" y="8">6</text>
<text x="336.8" y="8">7</text>
<text x="388.1" y="8">8</text>
<text x="205" y="270.5">Lab/Office:</text>
</g>
<g font-size="2.3">
<text x="65.5" y="33.5">A7</text>
<text x="304.2" y="33.5">1</text>
<text x="325.5" y="33.5">1</text>
<text x="355.9" y="33.5">R (U)</text>
<text x="374.5" y="33.5">PE</text>
<text x="374.5" y="41.5">T (W)</text>
<text x="63.5" y="49.5">D10</text>
<text x="304.2" y="49.5">2</text>
<text x="325.5" y="49.5">2</text>
<text x="356.2" y="49.5">S (V)</text>
<text x="63.5" y="65.5">D9</text>
<text x="304.2" y="65.5">3</text>
<text x="325.5" y="65.5">3</text>
<text x="304.2" y="81.5">9</text>
<text x="325.5" y="81.5">9</text>
<text x="304.2" y="101.5">5</text>
<text x="327.5" y="101.5">5</text>
<text x="65.5" y="109.5">B9</text>
<text x="304.2" y="109.5">6</text>
<text x="327.5" y="109.5">6</text>
<text x="65.5" y="117.5">C5</text>
<text x="304.2" y="125.5">7</text>
<text x="325.5" y="125.5">7</text>
<text x="304.2" y="133.5">8</text>
<text x="325.5" y="133.5">8</text>
<text x="45.2" y="183.5">4</text>
<text x="68.5" y="183.5">4</text>
<text x="304.2" y="183.5">6</text>
<text x="326" y="183.5">6</text>
<text x="43.9" y="191.5">16</text>
<text x="67.5" y="191.5">16</text>
<text x="304.2" y="191.5">1</text>
<text x="326" y="191.5">1</text>
<text x="45.2" y="207.5">5</text>
<text x="67.5" y="207.5">5</text>
<text x="304.2" y="207.5">7</text>
<text x="326" y="207.5">7</text>
<text x="43.9" y="215.5">17</text>
<text x="67.5" y="215.5">17</text>
<text x="304.2" y="215.5">2</text>
<text x="326" y="215.5">2</text>
<text x="304.2" y="231.5">8</text>
<text x="326" y="231.5">8</text>
<text x="304.2" y="239.5">3</text>
<text x="326" y="239.5">3</text>
</g>
<g font-size="2.3" fill="#fff">
<text x="5.1" y="179">+AXIS 1/22.1</text>
<text x="291" y="181">+AXIS 5 IRB1600ID/28.7</text>
</g>
<g font-size="2.3" fill="#969600">
<text x="4.3" y="208.2" transform="rotate(-90 4.3 208.2)">disclosure to third parties without express authority is strictly forbidden. © Copyright 2003 ABB</text>
<text x="1" y="211.4" transform="rotate(-90 1 211.4)">We reserve all rights in this document and in the information contained therein.Reproduction, use or</text>
</g>
<text font-size="2.3" fill="#f00" x="340" y="271">2007-03-19</text>
</svg>
